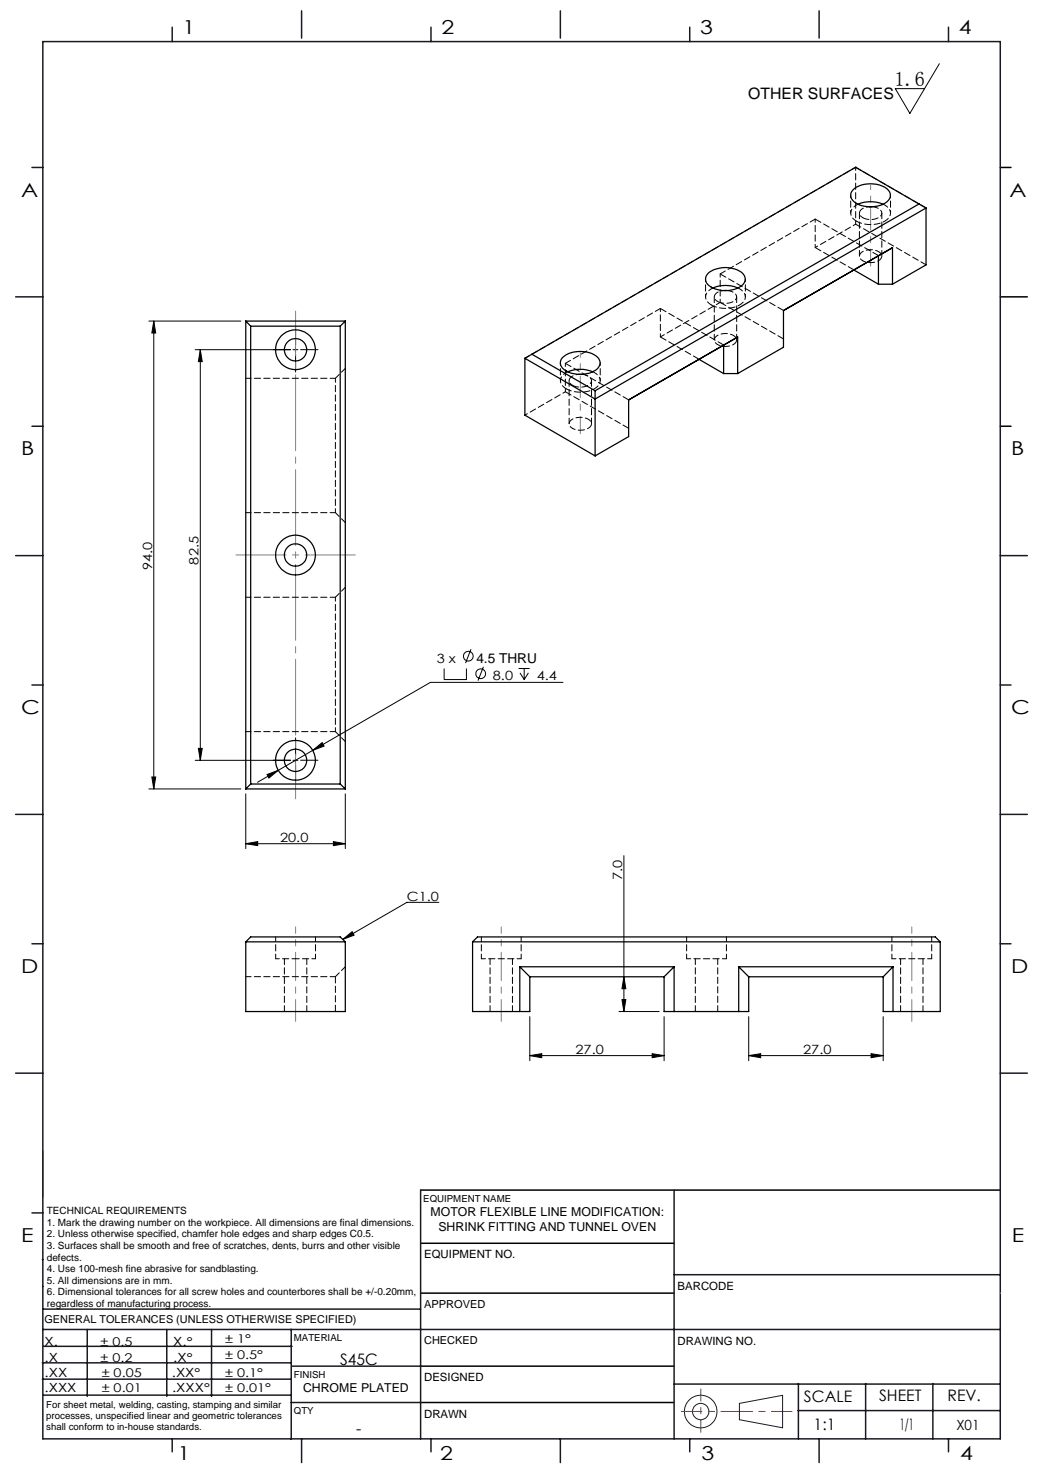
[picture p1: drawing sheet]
<svg xmlns="http://www.w3.org/2000/svg" width="210mm" height="297mm" viewBox="0 0 210 297" stroke-linecap="round" stroke-linejoin="round" font-family="sans-serif">
<g fill="none" stroke="#191924" stroke-width=".2">
<path d="M8.6 231.2v9.4M148.6 282l8.7-1.6v6.5l-8.7-1.6z"/>
<circle cx="140.8" cy="283.7" r="3.3"/>
<circle cx="140.8" cy="283.7" r="1.64"/>
</g>
<path d="M201 33.7h2.2M201 59.7h5.4M201 85.7h2.2M84.5 239.1h116.5M84.6 259.9h50.9M84.6 249.8h50.9M84.6 274.5h50.9M84.5 281.8h51" fill="none" stroke="#000" stroke-width=".3"/>
<path d="M136.9 283.6h22.3" fill="none" stroke="#f00" stroke-width=".2" stroke-dasharray="6.3 1.3 1.3 1.3" stroke-dashoffset="2.2"/>
<path d="M140.8 287.8v-8.7" fill="none" stroke="#f00" stroke-width=".2" stroke-dasharray="6.3 1.3 1.3 1.3" stroke-dashoffset="3.9"/>
<g fill="none" stroke="#191924" stroke-width=".3">
<path d="M8.6 8.4h192.4v280.7h-192.4zM34.6 5.5v2.9M60.6 2.2v5.5M86.6 5.5v2.9M112.6 2.2v5.5M138.6 5.5v2.9M164.6 2.2v5.5M190.6 5.5v2.9M6.4 33.7h2.2M3.1 59.7h5.5M6.4 85.7h2.2M3.1 111.7h5.5"/>
<path d="M201 111.7h5.4M6.4 137.7h2.2M201 137.7h2.2M3.1 163.7h5.5M201 163.7h5.4M6.4 189.6h2.2M201 189.6h2.2M3.1 215.6h5.5M201 215.6h5.4M84.5 239.1v50M135.5 239.1v50M6.4 243.7h2.2"/>
<path d="M8.5 253.1h.1M8.6 258.5h.1M135.5 256.1h65.5M8.5 277.1h49.9M8.5 273.9h49.9M8.6 267.2h192.4M8.6 263.1h75.9M8.8 270.5h49.9M17.5 267.2v13.4M33.5 267.2v13.4M42.5 267.2v13.4M58.5 267.2v22"/>
<path d="M58.6 274.5h26M135.5 278.1h65.5M160.4 278v11.1M174 278v11.1M187.5 278v11.1M8.8 280.3h49.7M34.6 289.1v2.6M58.5 281.8h26M60.6 289.1v4.8M86.6 289.1v2.6M112.6 289.1v4.8M138.6 289.1v2.6"/>
<path d="M160.4 283.5h40.5M164.6 289.1v4.8M190.6 289.1v2.6"/>
</g>
<path d="M201 259.9h.1" fill="none" stroke="#c0c0c0" stroke-width=".2"/>
<g fill="none" stroke="#000" stroke-width=".2">
<path d="M188.8 12.8l-6 10-2.9-5h5.9M29.9 64.5h18.5M30.9 64.5v94M30.9 64.5l.4 2.4h-.8zM39.2 70.3h19.2M40.3 70.3l.3 2.4h-.7zM40.3 70.3v82.5M58.9 70.3h1M59.4 69.8v1M89.3 134.3v2.3h4.4v-2.3M94.7 130.5l-1.1 2.7M97.2 134l-1.1 2.8"/>
<path d="M104.2 134.3h2.2M104.5 135.2l.8 1.4M105.3 134.3v2.3M106.2 135.2l-.9 1.4M113.1 137.1h-26.6l-30.6 17.7M29.9 158.5h18.5M30.5 156.1h.8l-.4 2.4zM39.2 152.8h19.2M39.9 150.4h.7l-.3 2.4zM49.4 159.5v11M53.7 155.6l2.2-.8-1.9 1.5zM55.9 154.8l-4.1 2.4"/>
<path d="M58.9 152.8h1M59.4 152.3v1M62.9 150.8l1.8-1.6 .4 .7zM69.4 159.5v11M49.4 169.5l2.4-.4v.8zM49.4 169.5h20M67 169.1l2.4 .4-2.4 .4zM125.4 171.9v31.4M68.9 188.8l1.9-1.6 .4 .7zM88.2 181.3h-6.4l-12.9 7.5M125.4 196.3l.4 2.4h-.8zM106.5 212.1l2.4-.4v.8z"/>
<path d="M106.5 204.3v8.8M106.5 212.1h27M124.4 203.3h8.1M125 200.9h.8l-.4 2.4zM131.1 211.7l2.4 .4-2.4 .4zM133.5 204.3v8.8M150.5 212.1l2.4-.4v.8zM150.5 212.1h27M150.5 204.3v8.8M175 211.7l2.5 .4-2.5 .4zM177.5 204.3v8.8"/>
<circle cx="94.1" cy="131.8" r=".97"/>
<circle cx="96.6" cy="135.4" r=".98"/>
</g>
<path d="M58.4 70.3h-3.5M59.4 69.3v-3.5M59.4 71.3v3.5M60.4 70.3h3.5M58.4 152.8h-3.5M59.4 151.8v-3.5M59.4 153.8v3.5M60.4 152.8h3.5" fill="none" stroke="#000" stroke-width=".2" stroke-dasharray="15.2 1.3 1.3 1.3"/>
<path d="M59.4 205.3v-12.6M100.7 205.3v-12.6M183.2 205.3v-12.6" fill="none" stroke="#808080" stroke-width=".2" stroke-dasharray="15.2 1.3 1.3 1.3" stroke-dashoffset="10.8"/>
<path d="M59.4 192.7v-6.4M100.7 192.7v-6.4M183.2 192.7v-6.4" fill="none" stroke="#808080" stroke-width=".2" stroke-dasharray="15.2 1.3 1.3 1.3" stroke-dashoffset="13.9"/>
<path d="M59.4 62.5v98" fill="none" stroke="#808080" stroke-width=".2" stroke-dasharray="15.2 1.3 1.3 1.3" stroke-dashoffset="6.2"/>
<path d="M71.4 111.5h-24" fill="none" stroke="#808080" stroke-width=".2" stroke-dasharray="15.2 1.3 1.3 1.3" stroke-dashoffset="5.1"/>
<path d="M175 53.5v-10.7M116.6 87.2v-10.7" fill="none" stroke="#808080" stroke-width=".2" stroke-dasharray="15.2 1.3 1.3 1.3" stroke-dashoffset="11.8"/>
<path d="M175 42.8v-5.6M116.6 76.5v-5.6" fill="none" stroke="#808080" stroke-width=".2" stroke-dasharray="15.2 1.3 1.3 1.3" stroke-dashoffset="14.3"/>
<g fill="#000">
<path d="M30.9 64.5l.4 2.4h-.8zM30.5 156.1h.8l-.4 2.4z"/>
<path d="M40.3 70.3l.3 2.4h-.7zM39.9 150.4h.7l-.3 2.4z"/>
<path d="M49.4 169.5l2.4-.4v.8zM67 169.1l2.4 .4-2.4 .4z"/>
<path d="M68.9 188.8l1.9-1.6 .4 .7zM53.7 155.6l.3 .7 1.9-1.5zM62.9 150.8l2.2-.9-.4-.7z"/>
<path d="M125 200.9h.8l-.4 2.4zM125.4 196.3l.4 2.4h-.8z"/>
<path d="M131.1 211.7l2.4 .4-2.4 .4zM106.5 212.1l2.4-.4v.8zM175 211.7l2.5 .4-2.5 .4zM150.5 212.1l2.4-.4v.8z"/>
</g>
<g fill="none" stroke="#000" stroke-width=".25">
<path d="M171.4 38.2a5.6 5.6 0 0 1 7.1 0 1.66 1.66 0 0 1-.7 2.7 5.8 5.8 0 0 1-6.4-.6 1.49 1.49 0 0 1 0-2.1zM142.2 55a5.6 5.6 0 0 1 7.1 0 1.66 1.66 0 0 1-.7 2.7 5.8 5.8 0 0 1-6.4-.6 1.53 1.53 0 0 1 0-2.1zM143.3 57.9a6.2 6.2 0 0 1 5 0M145.5 58.4h.5M171.6 54.3l4.9 2.8M172.4 41.1a6.2 6.2 0 0 1 5 0M174.7 41.6h.5M176.5 57.1h2.9M176.5 51.4v5.7M179.4 57.1v-7.3l-22 12.6v7.4l-9.2 5.3M184.7 41l-65.1 37.5M184.7 41l1.4 .8"/>
<path d="M184.7 41l-12.8-7.4-65 37.6M186.1 41.8l-66.5 38.4-14.1-8.2M186.1 41.8v11.4l-6.7 3.9M49.4 64.5v94M49.4 64.5l1 1M49.4 64.5h20M50.4 65.5v92M50.4 65.5h18M68.4 65.5v92M69.4 64.5v94M69.4 64.5l-1 1M105.5 72v11.4l14.1 8.2"/>
<path d="M106.9 71.2l-1.4 .8M106.9 71.2l12.7 7.3M113 71.9a5.8 5.8 0 0 1 7.2 0 1.66 1.66 0 0 1-.8 2.6 5.8 5.8 0 0 1-6.4-.5 1.53 1.53 0 0 1 0-2.1zM114.1 74.7a6.7 6.7 0 0 1 5 0M116.3 75.2h.6M119.6 78.5v13.1M140.5 72.2l4.9 2.9M145.4 69.4v5.7M145.4 75.1h2.8M148.2 75.1v-7.4l-21.9 12.7v7.3l-6.7 3.9M49.4 158.5h20M50.4 157.5l-1 1"/>
<path d="M50.4 157.5h18M68.4 157.5l1 1M49.4 189.3h20M49.4 189.3l1-1h18l1 1M49.4 189.3v14h20v-14M95 189.3h93.9M95 189.3l1-1h92l.9 1M95 189.3v14h11.5v-7M104.5 194.3h31M104.5 194.3v9M104.5 194.3l2 2M106.5 196.3h27"/>
<path d="M133.5 196.3v7h17v-7M135.5 194.3v9M135.5 194.3l-2 2M148.4 194.3h31.1M148.4 194.3v9M148.4 194.3l2.1 2M150.5 196.3h27M179.5 194.3v9M179.5 194.3l-2 2M188.9 189.3v14h-11.4v-7"/>
<circle cx="59.4" cy="70.3" r="4"/>
<circle cx="59.4" cy="70.3" r="2.25"/>
<circle cx="59.4" cy="111.5" r="4"/>
<circle cx="59.4" cy="111.5" r="2.25"/>
<circle cx="59.4" cy="152.8" r="4"/>
<circle cx="59.4" cy="152.8" r="2.26"/>
</g>
<path d="M67.4 76v27M67.4 120v27M55.4 192.7h4M59.4 192.7h4" fill="none" stroke="#000" stroke-width=".2" stroke-dasharray="1.3 .6" stroke-dashoffset=".5"/>
<g fill="none" stroke="#000" stroke-width=".2" stroke-dasharray="1.3 .6" stroke-dashoffset=".2">
<path d="M172.1 44.5a5.8 5.8 0 0 0 6.4-.6 1.66 1.66 0 0 0-.7-2.7l-.3-.2M49.4 76h18M69.4 74l-2 2M113.8 78.1a5.8 5.8 0 0 0 6.4-.6 1.66 1.66 0 0 0-.8-2.6l-.3-.2M143 61.3a5.8 5.8 0 0 0 6.4-.6 1.66 1.66 0 0 0-.8-2.7l-.3-.1M67.4 103h-18M69.4 105l-2-2M49.4 120h18M67.4 120l2-2M67.4 147l2 2M67.4 147h-18M67.4 196.3l2-2"/>
<path d="M67.4 196.3h-18"/>
</g>
<g fill="none" stroke="#000" stroke-width=".2" stroke-dasharray="1.3 .6">
<path d="M172 33.6h.1M163.8 49.7l7.8 4.5M163.8 44l12.7 7.4M173.4 43.7a3 3 0 0 0 3.7-.5 1.13 1.13 0 0 0-.9-1.5l-1-.2M115 77.4a3 3 0 0 0 3.8-.6 1.13 1.13 0 0 0-1-1.4l-.9-.2M132.7 67.7l7.8 4.5M132.7 62l12.7 7.3M144.2 60.6a3 3 0 0 0 3.8-.6 1.13 1.13 0 0 0-1-1.4l-.9-.2M157.5 62.4l-12.8-7.4M157.5 68.1l-12.8-7.3M126.3 80.4l-12.7-7.4M126.3 86.1l-12.7-7.4"/>
<path d="M67.4 196.3v7"/>
</g>
<path d="M143.3 57.9a1.79 1.79 0 0 0-1.1 2.8l.8 .6M172.4 41a1.79 1.79 0 0 0-1 2.9l.7 .6M114.1 74.7a1.79 1.79 0 0 0-1 2.8l.7 .6M55.4 188.3v4.4M63.4 192.7v-4.4M96.7 188.3v4.4M104.7 192.7v-4.4M138 188.3v4.4M146 192.7v-4.4M179.2 188.3v4.4M187.2 192.7v-4.4" fill="none" stroke="#000" stroke-width=".2" stroke-dasharray="1.3 .6" stroke-dashoffset=".3"/>
<g fill="none" stroke="#000" stroke-width=".2" stroke-dasharray="1.3 .6" stroke-dashoffset=".1">
<path d="M172 33.6l14.1 8.2M143.5 59.7v8.6M144.7 55l19.1-11M172.7 42.8v8.7M177.2 51.5v-8.7M186.1 53.2l-14.1-8.2M113.6 73l19.1-11M114.4 76.5v8.7M148 68.3v-8.6M118.9 85.2v-8.7M57.2 192.7v10.6M98.5 192.7v10.6"/>
<path d="M139.7 192.7v10.6M181 192.7v10.6M61.7 203.3v-10.6M103 203.3v-10.6M144.2 203.3v-10.6M185.5 203.3v-10.6"/>
</g>
<g fill="none" stroke="#000" stroke-width=".2" stroke-dasharray="1.3 .6" stroke-dashoffset=".7">
<path d="M171 39.2v3.6M141.8 56.1v3.6M145.5 58.4a1.67 1.67 0 0 0-1.9 1.5l.6 .7M149.8 59.7v-3.6M172 45l-8.2 4.7M173.4 52.4a3 3 0 0 0 3.7-.6 1.13 1.13 0 0 0-.9-1.4 3 3 0 0 0-3.4 .7 .95 .95 0 0 0 .6 1.3M174.7 41.5a1.67 1.67 0 0 0-2 1.5l.7 .7M179 42.8v-3.6M112.6 72.9v3.6M113.6 78.7l-8.1 4.7M116.3 75.2a1.67 1.67 0 0 0-1.9 1.5l.6 .7M120.6 76.5v-3.6"/>
<path d="M144.2 69.2a3 3 0 0 0 3.8-.5 1.13 1.13 0 0 0-1-1.5 3 3 0 0 0-3.4 .8 .95 .95 0 0 0 .6 1.2M115 86.1a3 3 0 0 0 3.8-.6 1.13 1.13 0 0 0-1-1.4 3 3 0 0 0-3.4 .7 .95 .95 0 0 0 .6 1.3"/>
</g>
<path d="M105.5 72l66.5-38.4M144.7 60.8l-12 6.9M96.7 192.7h8M138 192.7h8M179.2 192.7h8" fill="none" stroke="#000" stroke-width=".2" stroke-dasharray="1.3 .6" stroke-dashoffset=".4"/>
<path d="M172 33.6v11.4M144.7 55v5.8M163.8 44v5.7M113.6 73v5.7M132.7 62v5.7" fill="none" stroke="#000" stroke-width=".2" stroke-dasharray="1.3 .6" stroke-dashoffset=".6"/>
<text font-size="4.1" x="179.8" y="17.2">1.6</text>
<g font-size="3.9">
<text x="36.7" y="6.9">1</text>
<text x="88.7" y="6.9">2</text>
<text x="140.7" y="6.9">3</text>
<text x="192.7" y="6.9">4</text>
<text x="4.2" y="39.5">A</text>
<text x="202.9" y="39.5">A</text>
<text x="4.2" y="91.5">B</text>
<text x="203.2" y="91.5">B</text>
<text x="4.2" y="143.5">C</text>
<text x="203.2" y="143.5">C</text>
<text x="4.2" y="195.5">D</text>
<text x="203.2" y="195.5">D</text>
<text x="4.2" y="249.6">E</text>
<text x="203.3" y="249.6">E</text>
<text x="35.7" y="293.4">1</text>
<text x="88.4" y="293.4">2</text>
<text x="141" y="293.4">3</text>
<text x="193" y="293.4">4</text>
</g>
<g font-size="3.2">
<text x="150.4" y="20">OTHER SURFACES</text>
<text x="68.4" y="274.2">S45C</text>
<text x="161.6" y="281.7">SCALE</text>
<text x="176.7" y="281.5">SHEET</text>
<text x="190.4" y="281.5">REV.</text>
<text x="163.5" y="287.4">1:1</text>
<text x="180.8" y="287.4">1/1</text>
<text x="71.6" y="288.2">-</text>
</g>
<text font-size="2.8" x="192.2" y="287.3">X01</text>
<text font-size="2.7" x="95.7" y="133.2">4.5 THRU</text>
<g font-size="2.6">
<text x="39.9" y="113.4" transform="rotate(-90 39.9 113.4)">82.5</text>
<text x="30.6" y="114.6" transform="rotate(-90 30.6 114.6)">94.0</text>
<text x="87.8" y="133.2">3 x</text>
<text x="99" y="136.7">8.0</text>
<text x="107.9" y="136.7">4.4</text>
<text x="56.3" y="169.2">20.0</text>
<text x="125" y="176.8" transform="rotate(-90 125 176.8)">7.0</text>
<text x="81.8" y="181">C1.0</text>
<text x="115.7" y="211.8">27.0</text>
<text x="161.4" y="211.8">27.0</text>
</g>
<g font-size="2.5">
<text x="86.5" y="244.4">MOTOR FLEXIBLE LINE MODIFICATION:</text>
<text x="88.1" y="247.3">SHRINK FITTING AND TUNNEL OVEN</text>
<text x="8.9" y="273.6">.X</text>
<text x="8.9" y="270.4">X.</text>
<text x="34.8" y="273.7">.X°</text>
<text x="34.8" y="270.5">X.°</text>
<text x="9" y="276.7">.XX</text>
<text x="9" y="279.7">.XXX</text>
<text x="34.5" y="276.7">.XX°</text>
<text x="34.6" y="279.8">.XXX°</text>
<text x="60.9" y="279.8">CHROME PLATED</text>
</g>
<g font-size="2.4">
<text x="45.2" y="270">± 1°</text>
<text x="20.2" y="270.4">± 0.5</text>
<text x="20.2" y="273.7">± 0.2</text>
<text x="45.2" y="273.2">± 0.5°</text>
<text x="20.4" y="279.7">± 0.01</text>
<text x="20.4" y="276.7">± 0.05</text>
<text x="45.2" y="276.7">± 0.1°</text>
<text x="45.2" y="279.7">± 0.01°</text>
</g>
<g font-size="2.3">
<text x="85.2" y="252.9">EQUIPMENT NO.</text>
<text x="136.2" y="259.2">BARCODE</text>
<text x="136.2" y="270.2">DRAWING NO.</text>
<text x="85.2" y="277.6">DESIGNED</text>
<text x="85.2" y="284.9">DRAWN</text>
</g>
<g font-size="2.2">
<text x="85.2" y="262.8">APPROVED</text>
<text x="8.9" y="265.9">GENERAL TOLERANCES (UNLESS OTHERWISE SPECIFIED)</text>
<text x="85.2" y="270.1">CHECKED</text>
</g>
<g font-size="2">
<text x="9.4" y="244">TECHNICAL REQUIREMENTS</text>
<text x="9.4" y="246.3">1. Mark the drawing number on the workpiece. All dimensions are final dimensions.</text>
<text x="9.4" y="248.6">2. Unless otherwise specified, chamfer hole edges and sharp edges C0.5.</text>
<text x="9.4" y="251">3. Surfaces shall be smooth and free of scratches, dents, burrs and other visible</text>
<text x="9.4" y="253.3">defects.</text>
<text x="9.4" y="255.6">4. Use 100-mesh fine abrasive for sandblasting.</text>
<text x="9.4" y="258">5. All dimensions are in mm.</text>
<text x="9.4" y="260.3">6. Dimensional tolerances for all screw holes and counterbores shall be +/-0.20mm,</text>
<text x="9.4" y="262.6">regardless of manufacturing process.</text>
</g>
<g font-size="1.9">
<text x="85.1" y="241.5">EQUIPMENT NAME</text>
<text x="59.1" y="269.5">MATERIAL</text>
<text x="59.1" y="276.9">FINISH</text>
<text x="9.3" y="282.9">For sheet metal, welding, casting, stamping and similar</text>
<text x="9.3" y="285.2">processes, unspecified linear and geometric tolerances</text>
<text x="9.3" y="287.4">shall conform to in-house standards.</text>
<text x="59.1" y="284.2">QTY</text>
</g>
</svg>
